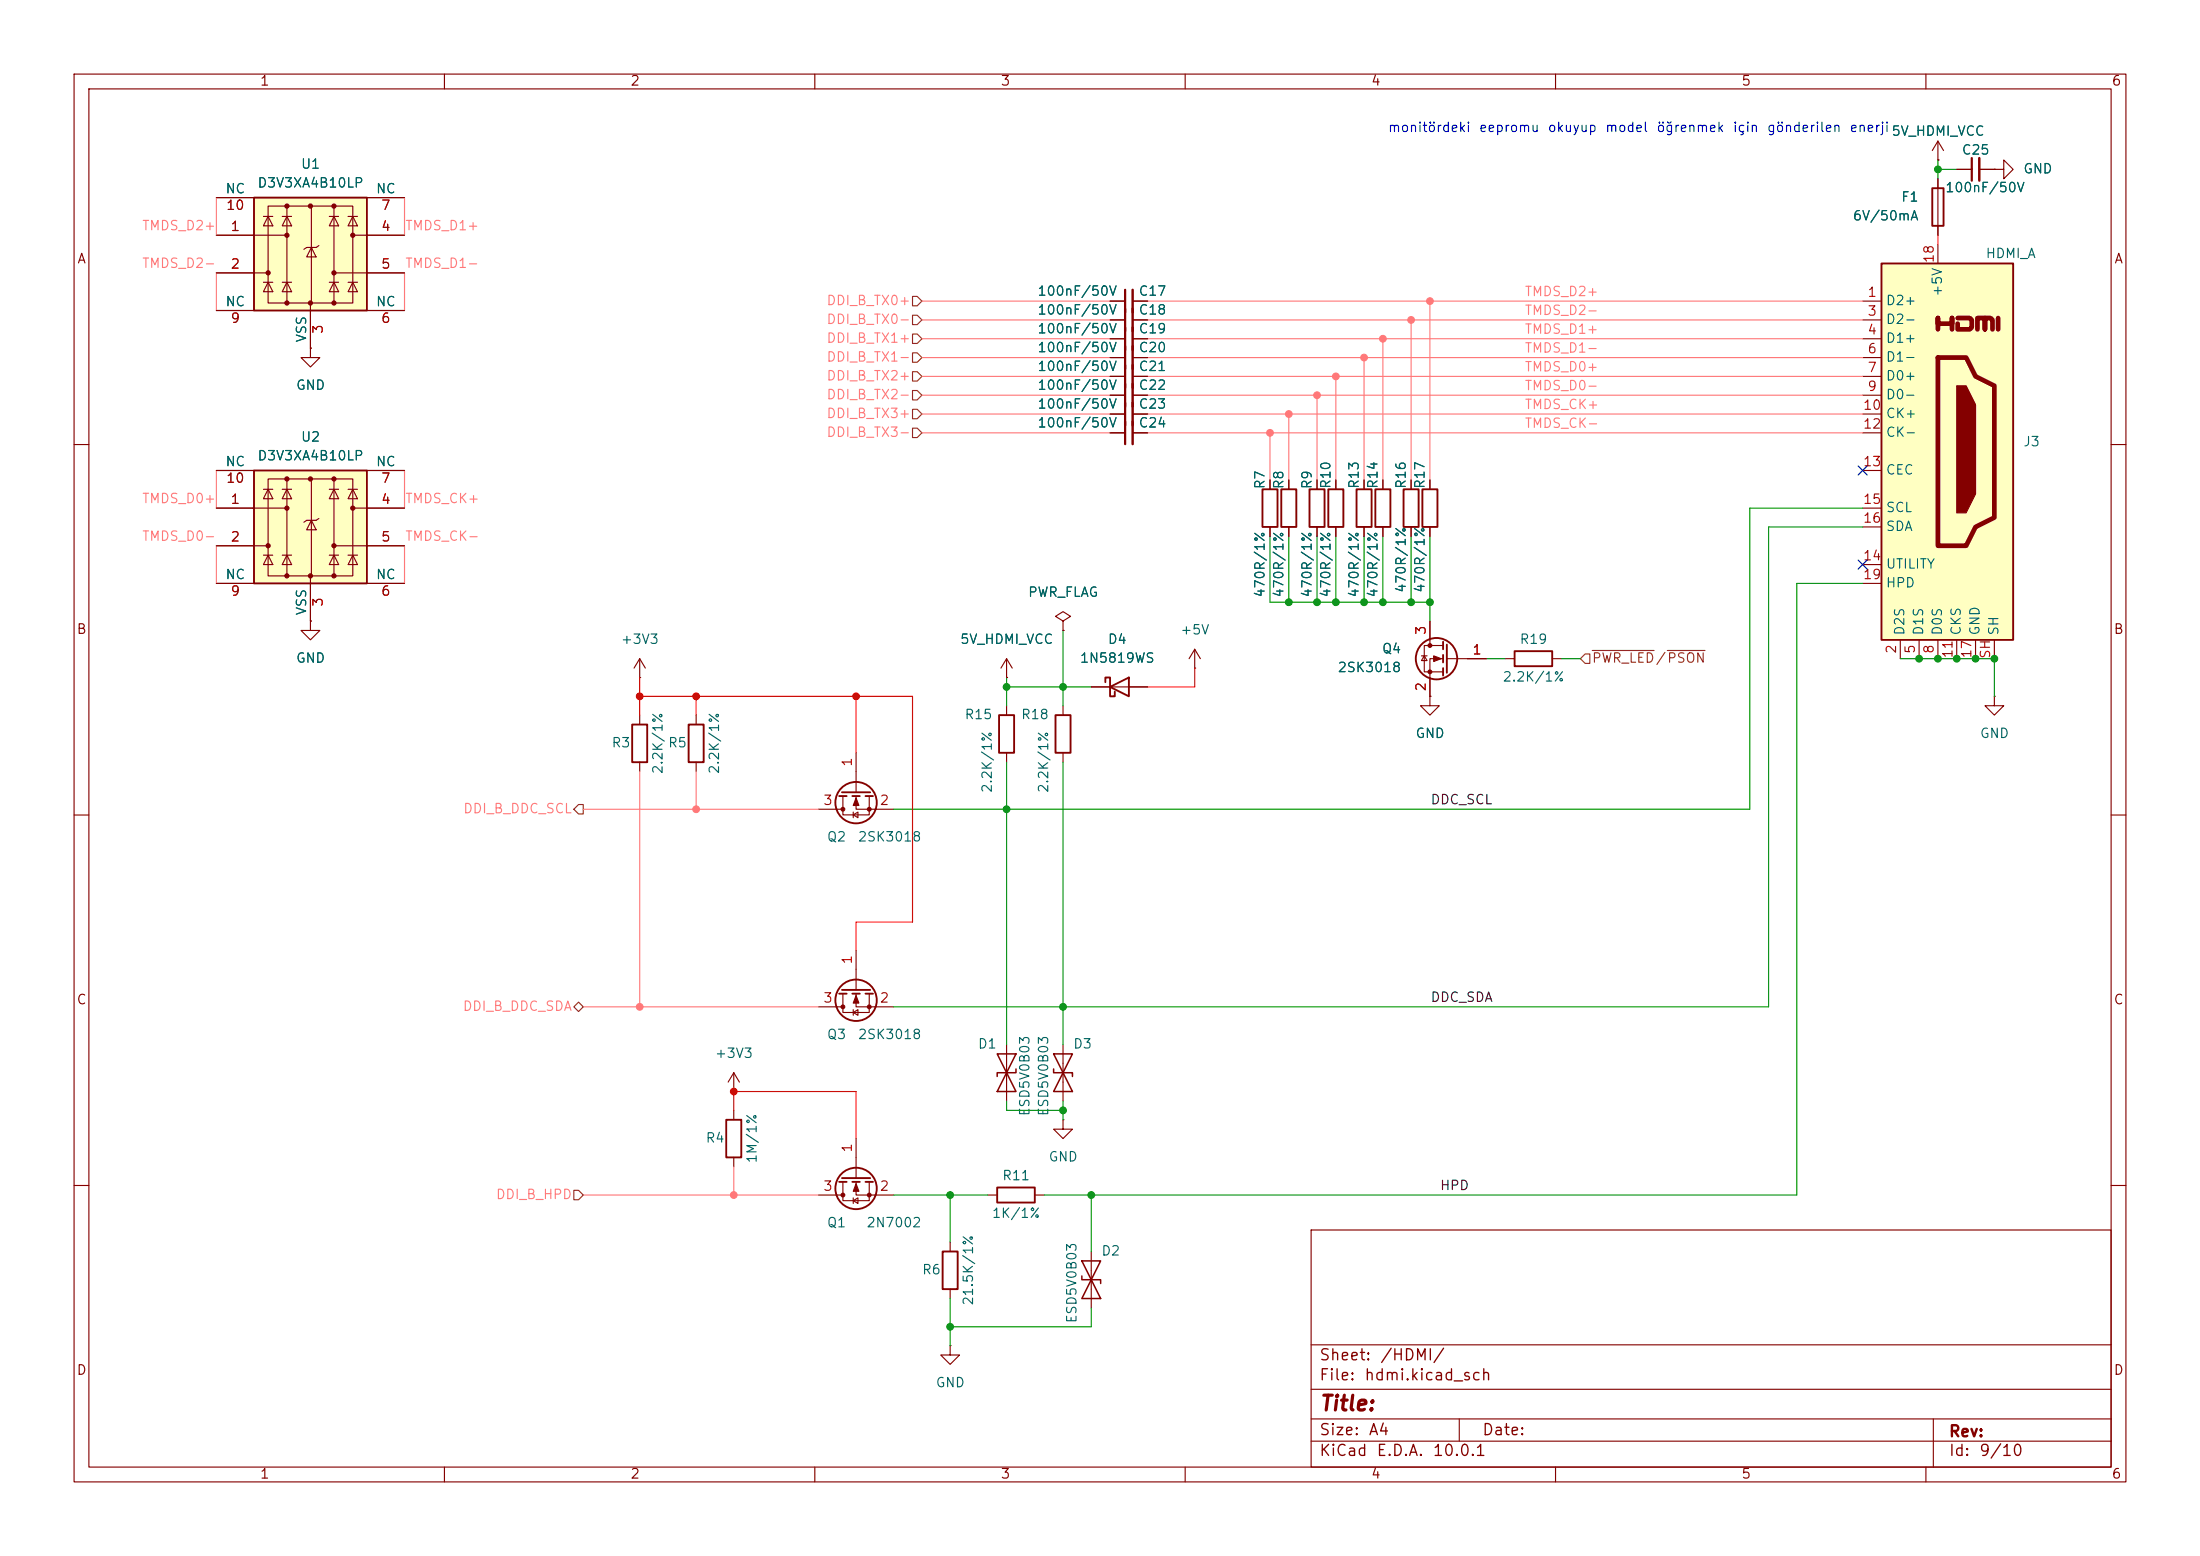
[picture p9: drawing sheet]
<svg xmlns="http://www.w3.org/2000/svg" width="297mm" height="210mm" viewBox="0 0 297 210" stroke-linecap="round" stroke-linejoin="round" font-family="sans-serif">
<g fill="none" stroke="#840000" stroke-width=".15">
<path d="M10 10h277v190h-277zM12 12h273v186h-273zM60 10v2M110 10v2M160 10v2M210 10v2M260 10v2M149.9 50.8h2M152.9 50.8h2M10 60h2M193 64.8v1.2M193 71.1v1.3"/>
<path d="M285 60h2M147.3 92.7h7.6M161.3 90.2h.1M161.3 87.6l-.8 1.3M161.3 87.6l.8 1.3M161.3 87.6v2.6M203.2 88.9h1.3M209.5 88.9h1.3M10 110h2M285 110h2M143.5 141v7.6M10 160h2"/>
<path d="M177 166h108v32h-108zM285 160h2M60 198v2M110 198v2M160 198v2M177 194.5h108M177 191.5h108M177 187.5h108M177 181.5h108M197 191.5v3M210 198v2M260 198v2"/>
<path d="M261 191.5v6.5"/>
</g>
<path d="M151.9 49.3v3" fill="none" stroke="#840000" stroke-width=".3"/>
<path d="M152.9 49.3v3" fill="none" stroke="#840000" stroke-width=".33"/>
<path d="M142.2 144.3v.5h2.6v.5M142.2 142.2h2.6l-1.3 2.6zM143.5 144.8l1.3 2.5h-2.6z" fill="none" stroke="#840000" stroke-width=".2"/>
<path d="M192 66h2.1v5.1h-2.1zM149.2 92.1v-.7h.7v2.6h.6v-.7M149.9 92.7l2.5-1.3v2.6zM204.5 87.9h5v2h-5z" fill="none" stroke="#840000" stroke-width=".25"/>
<path d="M34.3 26.7h15.2v15.2h-15.2z" fill="#ffffc2"/>
<g fill="none" stroke="#840000" stroke-width=".15">
<path d="M29.2 31.8h9.5M29.2 36.8h7M29.2 26.7h5.1M35.6 29.2h1.2M35.6 38.1h1.2M36.2 27.8h11.4v13.1h-11.4zM36.2 29.2l.6 1.3h-1.2zM36.2 38.1l.6 1.3h-1.2zM38.1 29.2h1.3M38.1 38.1h1.3M38.7 29.2l.7 1.3h-1.3zM38.7 38.1l.7 1.3h-1.3z"/>
<path d="M38.7 27.8v13.1M42 33.4l.7 1.3h-1.3zM42 27.8v13.1M43.1 33.1l-.4 .3h-1.3l-.4 .3M44.4 29.2h1.3M44.4 38.1h1.3M45.1 29.2l.6 1.3h-1.3zM45.1 38.1l.6 1.3h-1.3zM45.1 27.8v13.1M45.1 36.8h9.5M47 29.2h1.3M47 38.1h1.3"/>
<path d="M47.6 29.2l.7 1.3h-1.3zM47.6 38.1l.7 1.3h-1.3zM47.6 31.8h7M49.5 26.7h5.1M29.2 41.9h5.1M41.9 40.9v6.1M49.5 41.9h5.1M149.9 43.2h2M149.9 40.6h2M149.9 45.7h2M149.9 58.4h2M149.9 53.3h2"/>
<path d="M149.9 55.9h2M149.9 48.3h2M152.9 43.2h2M152.9 40.6h2M152.9 45.7h2M152.9 58.4h2M152.9 53.3h2M152.9 55.9h2M152.9 48.3h2M171.4 64.8v1.2M171.4 71.1v1.3M174 64.8v1.2"/>
<path d="M174 71.1v1.3M177.8 64.8v1.2M177.8 71.1v1.3M180.3 64.8v1.2M180.3 71.1v1.3M184.1 64.8v1.2M184.1 71.1v1.3M186.7 64.8v1.2M186.7 71.1v1.3M190.5 64.8v1.2M190.5 71.1v1.3M86.4 91.4h.1"/>
<path d="M86.4 88.9l-.8 1.3M86.4 88.9l.7 1.3M86.4 88.9v2.5M86.4 96.5v1.3M94 96.5v1.3M135.9 91.4h.1M135.9 88.9v2.5M135.9 95.3v1.2M135.9 88.9l-.8 1.3M135.9 88.9l.8 1.3M143.5 83.8l1-.6-1-.6-1 .6 1 .6v1.3M143.5 85.1h.1"/>
<path d="M143.5 95.3v1.2M191.9 88.5h.8M192.3 88.5l.4 .7h-.8zM193 94v1.3h1.3l-1.3 1.2-1.2-1.2h1.2M193 94h.1M193 83.8v3.3M194.8 87.1h-2.5v3.6h2.5M194.8 88.9h-1.8v5.1M195.3 88.9h5.4M269.2 94v1.3h1.3l-1.3 1.2-1.2-1.2h1.2M269.2 94h.1M86.4 102.9v1.2"/>
<path d="M94 102.9v1.2M110.5 109.2h3.3M113.8 107.4v2.6h3.5v-2.6M115.2 110l.6-.4v.8zM115.2 109.6v.8M115.6 107.4v1.8h5M115.6 101.6v5.3M135.9 101.6v1.3M143.5 101.6v1.3M110.5 135.9h3.3M113.8 134.1v2.6h3.5v-2.6M115.2 136.7l.6-.4v.7z"/>
<path d="M115.2 136.3v.7M115.6 134.1v1.8h5M115.6 128.3v5.3M99.1 147.3h.1M99.1 144.8l-.8 1.3M99.1 144.8l.7 1.3M99.1 144.8v2.5M99.1 149.9v1.2M99.1 156.2v1.3M113.8 159.5v2.6h3.5v-2.6M115.6 159.5v1.8h5M115.6 153.7v5.3"/>
<path d="M135.9 141v7.6M143.5 151.1v1.3h1.3l-1.3 1.3-1.3-1.3h1.3M143.5 151.1h.1M110.5 161.3h3.3M115.2 162.1l.6-.4v.7zM115.2 161.7v.7M128.3 167.6v1.3M128.3 174v1.3M133.3 161.3h1.3M139.7 161.3h1.3M147.3 168.9v7.6"/>
</g>
<g fill="none" stroke="#840000" stroke-width=".25">
<path d="M34.3 26.7h15.2v15.2h-15.2zM170.4 66h2.1v5.1h-2.1zM173 66h2v5.1h-2zM176.8 66h2v5.1h-2zM179.3 66h2.1v5.1h-2.1zM183.1 66h2.1v5.1h-2.1zM185.7 66h2v5.1h-2zM189.5 66h2v5.1h-2zM85.3 97.8h2.1v5.1h-2.1zM93 97.8h2v5.1h-2zM134.9 96.5h2v5.1h-2zM142.5 96.5h2v5.1h-2z"/>
<path d="M194.8 86.6v1M194.8 88.4v1M194.8 90.2v1M195.3 87v3.8M113.3 107.4h1M113.7 106.9h3.8M115.1 107.4h1M116.8 107.4h1.1M113.3 134.1h1M113.7 133.6h3.8M115.1 134.1h1M116.8 134.1h1.1"/>
<path d="M98 151.1h2.1v5.1h-2.1zM113.3 159.5h1M113.7 159h3.8M115.1 159.5h1M116.8 159.5h1.1M127.3 168.9h2v5.1h-2zM134.6 160.3h5.1v2h-5.1z"/>
<circle cx="193.9" cy="88.9" r="2.79"/>
<circle cx="115.6" cy="108.3" r="2.79"/>
<circle cx="115.6" cy="135" r="2.79"/>
<circle cx="115.6" cy="160.4" r="2.79"/>
</g>
<g fill="#840000" stroke="#840000" stroke-width=".15">
<path d="M115.6 107.7l.4 1h-.8z"/>
<path d="M193.5 88.5l1.1 .4-1.1 .4z"/>
<path d="M115.6 134.4l.4 1h-.8z"/>
<path d="M115.6 159.8l.4 1h-.8z"/>
<circle cx="36.2" cy="36.8" r=".28"/>
<circle cx="38.7" cy="27.8" r=".28"/>
<circle cx="38.7" cy="31.8" r=".28"/>
<circle cx="38.7" cy="40.9" r=".28"/>
<circle cx="41.9" cy="27.8" r=".28"/>
<circle cx="41.9" cy="40.9" r=".28"/>
<circle cx="45.1" cy="27.8" r=".28"/>
<circle cx="45.1" cy="36.8" r=".28"/>
<circle cx="45.1" cy="40.9" r=".28"/>
<circle cx="47.6" cy="31.8" r=".28"/>
<circle cx="113.8" cy="109.2" r=".25"/>
<circle cx="117.3" cy="109.2" r=".25"/>
<circle cx="193" cy="87.1" r=".25"/>
<circle cx="193" cy="90.7" r=".25"/>
<circle cx="113.8" cy="135.9" r=".25"/>
<circle cx="117.3" cy="135.9" r=".25"/>
<circle cx="113.8" cy="161.3" r=".25"/>
<circle cx="117.3" cy="161.3" r=".25"/>
</g>
<path d="M151.9 39.1v10.7M151.9 51.8v8.1" fill="none" stroke="#840000" stroke-width=".3"/>
<path d="M152.9 39.1v10.7M152.9 51.8v8.1" fill="none" stroke="#840000" stroke-width=".33"/>
<path d="M134.6 142.2h2.6l-1.3 2.6zM135.9 144.8l1.3 2.5h-2.6zM137.2 144.3v.5h-2.6v.5M146 172.2v.5h2.6v.5M146 170.2h2.6l-1.3 2.5zM147.3 172.7l1.3 2.6h-2.6z" fill="none" stroke="#840000" stroke-width=".2"/>
<path d="M254 35.6h17.8v50.8h-17.8z" fill="#ffffc2"/>
<path d="M261.6 44.5v-1.6v.8h1.9v-.8v1.6M261.6 48.3h3.8l1.3 2.5 2.5 1.3v17.8l-2.5 1.2-1.3 2.6h-3.8zM264.3 42.9h1.6l.3 .3v1l-.3 .3h-1.6v-.8M267 44.5v-1.6h1v1.6v-1.6h.7l.3 .3v1.3M269.7 42.9v1.6" fill="none" stroke="#840000" stroke-width=".63"/>
<path d="M254 35.6h17.8v50.8h-17.8zM260.9 25.4h1.5v5.1h-1.5z" fill="none" stroke="#840000" stroke-width=".25"/>
<path d="M264.2 52.1h1.2l1.3 2.5v12.1l-1.3 2.5h-1.2z" fill="#840000" stroke="#840000" stroke-width=".15"/>
<g fill="none" stroke="#840000" stroke-width=".15">
<path d="M261.6 19.1v2.5M261.6 19.1l-.7 1.2M261.6 19.1l.8 1.2M261.6 21.6h.1M261.6 24.1v7.7M261.6 33v2.6M264.2 22.9h2M267.2 22.9h2M269.2 22.9h1.3v-1.3l1.3 1.3-1.3 1.2v-1.2M269.2 22.9h.1M251.5 40.6h2.5M251.5 43.2h2.5"/>
<path d="M251.5 45.7h2.5M251.5 48.3h2.5M251.5 50.8h2.5M251.5 53.3h2.5M251.5 55.9h2.5M251.5 58.4h2.5M251.5 63.5h2.5M251.5 76.2h2.5M251.5 68.6h2.5M251.5 71.1h2.5M251.5 78.7h2.5M256.5 86.4v2.5"/>
<path d="M259.1 86.4v2.5M261.6 86.4v2.5M264.2 86.4v2.5M266.7 86.4v2.5M269.2 86.4v2.5M128.3 181.6v1.3h1.2l-1.2 1.3-1.3-1.3h1.3M128.3 181.6h.1"/>
</g>
<path d="M266.2 21.3v3.1" fill="none" stroke="#840000" stroke-width=".3"/>
<path d="M267.2 21.3v3.1" fill="none" stroke="#840000" stroke-width=".33"/>
<path d="M34.3 63.5h15.2v15.2h-15.2z" fill="#ffffc2"/>
<g fill="none" stroke="#840000" stroke-width=".15">
<path d="M29.2 31.8h5.1M29.2 36.8h5.1M29.2 26.7h5.1M49.5 31.8h5.1M49.5 36.8h5.1M49.5 26.7h5.1M261.6 21.6h.1M261.6 24.1v1.3M261.6 30.5v1.3M264.2 22.9h2M267.2 22.9h2M269.2 22.9h.1"/>
<path d="M29.2 41.9h5.1M41.9 47v1.3h1.3l-1.3 1.2-1.3-1.2h1.3M41.9 47h.1M41.9 41.9v5.1M49.5 41.9h5.1M149.9 43.2h2M149.9 40.6h2M149.9 45.7h2M149.9 50.8h2M149.9 58.4h2M149.9 53.3h2M149.9 55.9h2"/>
<path d="M149.9 48.3h2M152.9 43.2h2M152.9 40.6h2M152.9 45.7h2M152.9 50.8h2M152.9 58.4h2M152.9 53.3h2M152.9 55.9h2M152.9 48.3h2M29.2 68.6h9.5M29.2 73.7h7M29.2 78.7h5.1"/>
<path d="M29.2 63.5h5.1M35.6 66h1.2M35.6 74.9h1.2M36.2 64.6h11.4v13.1h-11.4zM36.2 66l.6 1.3h-1.2zM36.2 74.9l.6 1.3h-1.2zM38.1 66h1.3M38.1 74.9h1.3M38.7 66l.7 1.3h-1.3zM38.7 74.9l.7 1.3h-1.3zM38.7 64.6v13.1M41.9 77.7v6.1"/>
<path d="M42 70.2l.7 1.3h-1.3zM42 64.6v13.1M43.1 70l-.4 .2h-1.3l-.4 .3M44.4 66h1.3M44.4 74.9h1.3M45.1 66l.6 1.3h-1.3zM45.1 74.9l.6 1.3h-1.3zM45.1 64.6v13.1M45.1 73.7h9.5M47 66h1.3M47 74.9h1.3M47.6 66l.7 1.3h-1.3z"/>
<path d="M47.6 74.9l.7 1.3h-1.3zM47.6 68.6h7M49.5 78.7h5.1M49.5 63.5h5.1M171.4 64.8v1.2M171.4 71.1v1.3M174 64.8v1.2M174 71.1v1.3M177.8 64.8v1.2M177.8 71.1v1.3M180.3 64.8v1.2M180.3 71.1v1.3"/>
<path d="M184.1 64.8v1.2M184.1 71.1v1.3M186.7 64.8v1.2M186.7 71.1v1.3M190.5 64.8v1.2M190.5 71.1v1.3M193 64.8v1.2M193 71.1v1.3M41.9 83.8v1.3h1.3l-1.3 1.3-1.3-1.3h1.3M41.9 83.8h.1M135.9 91.4h.1M143.5 85.1h.1"/>
<path d="M147.3 92.7h2.6M152.4 92.7h2.5M193 94h.1M193 83.8v2.6M193 91.4v2.6M198.1 88.9h2.6"/>
</g>
<path d="M34.3 63.5h15.2v15.2h-15.2z" fill="none" stroke="#840000" stroke-width=".25"/>
<g fill="#840000" stroke="#840000" stroke-width=".15">
<circle cx="36.2" cy="73.7" r=".28"/>
<circle cx="38.7" cy="64.6" r=".28"/>
<circle cx="38.7" cy="68.6" r=".28"/>
<circle cx="38.7" cy="77.7" r=".28"/>
<circle cx="41.9" cy="64.6" r=".28"/>
<circle cx="41.9" cy="77.7" r=".28"/>
<circle cx="45.1" cy="64.6" r=".28"/>
<circle cx="45.1" cy="73.7" r=".28"/>
<circle cx="45.1" cy="77.7" r=".28"/>
<circle cx="47.6" cy="68.6" r=".28"/>
</g>
<g fill="none" stroke="#725600" stroke-width=".15">
<path d="M123.2 40h.6l.7 .6-.7 .7h-.6zM123.2 55.2h.6l.7 .7-.7 .6h-.6zM123.2 42.5h.6l.7 .7-.7 .6h-.6zM123.2 52.7h.6l.7 .6-.7 .7h-.6zM123.2 57.8h.6l.7 .6-.7 .7h-.6zM123.2 47.6h.6l.7 .7-.7 .6h-.6zM123.2 50.2h.6l.7 .6-.7 .6h-.6zM123.2 45.1h.6l.7 .6-.7 .7h-.6zM214 88.3h.6v1.2h-.6l-.6-.6zM214.9 87.8h8.4M225.1 87.8h5.1M78.1 108.6h.6v1.3h-.6l-.6-.7z"/>
<path d="M77.5 135.9l.6-.6 .6 .6-.6 .6zM77.5 160.7h.6l.6 .6-.6 .6h-.6z"/>
</g>
<g fill="none" stroke="#009600" stroke-width=".15">
<path d="M261.6 21.6v2.5M261.6 22.9h2.6M171.4 72.4v8.9h21.6M174 72.4v8.9M177.8 72.4v8.9M180.3 72.4v8.9M184.1 72.4v8.9M186.7 72.4v8.9M190.5 72.4v8.9M193 72.4v11.4M251.5 78.7h-8.9v82.6h-101.6M251.5 71.1h-12.7v64.8h-118.2"/>
<path d="M251.5 68.6h-15.3v40.6h-115.6M135.9 92.7h11.4M135.9 91.4v3.9M143.5 85.1v10.2M200.7 88.9h2.5M210.8 88.9h2.6M256.5 88.9h12.7v5.1M135.9 102.9v38.1M143.5 102.9v38.1M135.9 148.6v1.3h7.6M143.5 148.6v2.5M120.6 161.3h12.7"/>
<path d="M128.3 161.3v6.3M128.3 175.3v6.3M147.3 161.3v7.6M147.3 176.5v2.6h-19"/>
</g>
<path d="M261.6 31.8v1.2M86.4 94h36.8v30.5h-7.6v3.8M86.4 91.4v5.1M94 94v2.5M115.6 94v7.6M161.3 90.2v2.5h-6.4M99.1 149.9v-2.6h16.5v6.4" fill="none" stroke="#ff0f00" stroke-width=".15"/>
<g fill="none" stroke="#ff7879" stroke-width=".15">
<path d="M29.2 26.7v5.1M29.2 36.8v5.1M54.6 26.7v5.1M54.6 36.8v5.1M124.5 50.8h25.4M124.5 55.9h25.4M124.5 53.3h25.4M124.5 48.3h25.4M124.5 40.6h25.4M124.5 43.2h25.4M124.5 45.7h25.4M124.5 58.4h25.4"/>
<path d="M154.9 50.8h96.6M154.9 55.9h96.6M154.9 53.3h96.6M154.9 48.3h96.6M154.9 40.6h96.6M154.9 43.2h96.6M154.9 45.7h96.6M154.9 58.4h96.6M171.4 58.4v6.4M174 55.9v8.9M177.8 53.3v11.5M180.3 50.8v14"/>
<path d="M184.1 48.3v16.5M186.7 45.7v19.1M190.5 43.2v21.6M193 40.6v24.2M29.2 63.5v5.1M29.2 73.7v5M54.6 63.5v5.1M54.6 73.7v5M78.7 109.2h31.8M86.4 104.1v31.8M94 104.1v5.1M78.7 135.9h31.8"/>
<path d="M99.1 157.5v3.8M78.7 161.3h31.8"/>
</g>
<path d="M250.9 62.9l1.2 1.2M250.9 75.6l1.2 1.2M252.1 62.9l-1.2 1.2M252.1 75.6l-1.2 1.2" fill="none" stroke="#000084" stroke-width=".15"/>
<g fill="#ff7879" stroke="#ff7879" stroke-width=".14">
<circle cx="177.8" cy="53.3" r=".46"/>
<circle cx="180.3" cy="50.8" r=".46"/>
<circle cx="174" cy="55.9" r=".46"/>
<circle cx="171.4" cy="58.4" r=".46"/>
<circle cx="184.1" cy="48.3" r=".46"/>
<circle cx="94" cy="109.2" r=".46"/>
<circle cx="86.4" cy="135.9" r=".46"/>
<circle cx="193" cy="40.6" r=".46"/>
<circle cx="190.5" cy="43.2" r=".46"/>
<circle cx="186.7" cy="45.7" r=".46"/>
<circle cx="99.1" cy="161.3" r=".46"/>
</g>
<g fill="#009600" stroke="#009600" stroke-width=".14">
<circle cx="190.5" cy="81.3" r=".46"/>
<circle cx="193" cy="81.3" r=".46"/>
<circle cx="174" cy="81.3" r=".46"/>
<circle cx="143.5" cy="92.7" r=".46"/>
<circle cx="135.9" cy="109.2" r=".46"/>
<circle cx="135.9" cy="92.7" r=".46"/>
<circle cx="143.5" cy="149.9" r=".46"/>
<circle cx="264.2" cy="88.9" r=".46"/>
<circle cx="266.7" cy="88.9" r=".46"/>
<circle cx="269.2" cy="88.9" r=".46"/>
<circle cx="186.7" cy="81.3" r=".46"/>
<circle cx="180.3" cy="81.3" r=".46"/>
<circle cx="177.8" cy="81.3" r=".46"/>
<circle cx="184.1" cy="81.3" r=".46"/>
<circle cx="261.6" cy="88.9" r=".46"/>
<circle cx="259.1" cy="88.9" r=".46"/>
<circle cx="261.6" cy="22.9" r=".46"/>
<circle cx="128.3" cy="161.3" r=".46"/>
<circle cx="147.3" cy="161.3" r=".46"/>
<circle cx="143.5" cy="135.9" r=".46"/>
<circle cx="128.3" cy="179.1" r=".46"/>
</g>
<g fill="#ff0f00" stroke="#ff0f00" stroke-width=".14">
<circle cx="115.6" cy="94" r=".46"/>
<circle cx="94" cy="94" r=".46"/>
<circle cx="86.4" cy="94" r=".46"/>
<circle cx="99.1" cy="147.3" r=".46"/>
</g>
<text font-size="2" fill="#840000" x="178" y="190.9">Title:</text>
<g font-size="1.5" fill="#840000">
<text x="178" y="184">Sheet:</text>
<text x="186.2" y="184">/HDMI/</text>
<text x="178" y="186.7">File:</text>
<text x="184.1" y="186.7">hdmi.kicad_sch</text>
<text x="178" y="196.9">KiCad</text>
<text x="178" y="194.1">Size:</text>
<text x="184.7" y="194.1">A4</text>
<text x="185.7" y="196.9">E.D.A.</text>
<text x="193.3" y="196.9">10.0.1</text>
<text x="200" y="194.1">Date:</text>
<text x="263" y="194.3">Rev:</text>
<text x="263" y="196.9">Id:</text>
<text x="267.1" y="196.9">9/10</text>
</g>
<g font-size="1.3" fill="#840000">
<text x="35" y="11.9">1</text>
<text x="85" y="11.9">2</text>
<text x="135" y="11.9">3</text>
<text x="185" y="11.9">4</text>
<text x="235" y="11.9">5</text>
<text x="285" y="11.9">6</text>
<text x="10.3" y="35.9">A</text>
<text x="285.3" y="35.9">A</text>
<text x="10.3" y="85.9">B</text>
<text x="285.3" y="85.9">B</text>
<text x="10.3" y="135.9">C</text>
<text x="285.3" y="135.9">C</text>
<text x="10.3" y="185.9">D</text>
<text x="285.3" y="185.9">D</text>
<text x="35" y="199.9">1</text>
<text x="85" y="199.9">2</text>
<text x="135" y="199.9">3</text>
<text x="185" y="199.9">4</text>
<text x="235" y="199.9">5</text>
<text x="285" y="199.9">6</text>
</g>
<g font-size="1.3" fill="#006464">
<text x="40.5" y="23.1">U1</text>
<text x="255.3" y="18.6">5V_HDMI_VCC</text>
<text x="264.8" y="21.2">C25</text>
<text x="273.1" y="23.7">GND</text>
<text x="30.3" y="26.4">NC</text>
<text x="34.7" y="25.6">D3V3XA4B10LP</text>
<text x="50.7" y="26.4">NC</text>
<text x="256.6" y="27.5">F1</text>
<text x="262.5" y="26.3">100nF/50V</text>
<text x="250" y="30.1">6V/50mA</text>
<text x="268" y="35.2">HDMI_A</text>
<text x="30.3" y="41.7">NC</text>
<text x="50.7" y="41.7">NC</text>
<text x="140" y="40.2">100nF/50V</text>
<text x="153.6" y="40.2">C17</text>
<text x="254.5" y="41.5">D2+</text>
<text x="262.5" y="40.1" transform="rotate(-90 262.5 40.1)">+5V</text>
<text x="41.7" y="46.3" transform="rotate(-90 41.7 46.3)">VSS</text>
<text x="140" y="42.8">100nF/50V</text>
<text x="140" y="45.3">100nF/50V</text>
<text x="140" y="47.9">100nF/50V</text>
<text x="153.6" y="42.8">C18</text>
<text x="153.6" y="45.3">C19</text>
<text x="153.6" y="47.9">C20</text>
<text x="254.5" y="44">D2-</text>
<text x="254.5" y="46.6">D1+</text>
<text x="39.9" y="52.9">GND</text>
<text x="140" y="50.4">100nF/50V</text>
<text x="140" y="52.9">100nF/50V</text>
<text x="153.6" y="50.4">C21</text>
<text x="153.6" y="52.9">C22</text>
<text x="254.5" y="49.1">D1-</text>
<text x="254.5" y="51.7">D0+</text>
<text x="40.5" y="59.9">U2</text>
<text x="140" y="58">100nF/50V</text>
<text x="140" y="55.5">100nF/50V</text>
<text x="153.6" y="58">C24</text>
<text x="153.6" y="55.5">C23</text>
<text x="254.5" y="54.2">D0-</text>
<text x="254.5" y="56.7">CK+</text>
<text x="254.5" y="59.3">CK-</text>
<text x="30.3" y="63.2">NC</text>
<text x="34.7" y="62.5">D3V3XA4B10LP</text>
<text x="50.7" y="63.2">NC</text>
<text x="254.5" y="64.4">CEC</text>
<text x="273.1" y="60.6">J3</text>
<text x="171" y="66.1" transform="rotate(-90 171 66.1)">R7</text>
<text x="173.6" y="66.1" transform="rotate(-90 173.6 66.1)">R8</text>
<text x="177.4" y="66.1" transform="rotate(-90 177.4 66.1)">R9</text>
<text x="179.9" y="66.1" transform="rotate(-90 179.9 66.1)">R10</text>
<text x="183.7" y="66.1" transform="rotate(-90 183.7 66.1)">R13</text>
<text x="186.3" y="66.1" transform="rotate(-90 186.3 66.1)">R14</text>
<text x="190.1" y="66.1" transform="rotate(-90 190.1 66.1)">R16</text>
<text x="192.6" y="66.1" transform="rotate(-90 192.6 66.1)">R17</text>
<text x="254.5" y="69.4">SCL</text>
<text x="254.5" y="72">SDA</text>
<text x="254.5" y="77.1">UTILITY</text>
<text x="30.3" y="78.5">NC</text>
<text x="41.7" y="83.1" transform="rotate(-90 41.7 83.1)">VSS</text>
<text x="50.7" y="78.5">NC</text>
<text x="138.7" y="80.9">PWR_FLAG</text>
<text x="171" y="80.7" transform="rotate(-90 171 80.7)">470R/1%</text>
<text x="173.6" y="80.7" transform="rotate(-90 173.6 80.7)">470R/1%</text>
<text x="177.4" y="80.7" transform="rotate(-90 177.4 80.7)">470R/1%</text>
<text x="179.9" y="80.7" transform="rotate(-90 179.9 80.7)">470R/1%</text>
<text x="183.7" y="80.7" transform="rotate(-90 183.7 80.7)">470R/1%</text>
<text x="186.3" y="80.7" transform="rotate(-90 186.3 80.7)">470R/1%</text>
<text x="190.1" y="80.1" transform="rotate(-90 190.1 80.1)">470R/1%</text>
<text x="192.6" y="80.1" transform="rotate(-90 192.6 80.1)">470R/1%</text>
<text x="254.5" y="79.6">HPD</text>
<text x="39.9" y="89.8">GND</text>
<text x="83.7" y="87.2">+3V3</text>
<text x="129.5" y="87.2">5V_HDMI_VCC</text>
<text x="145.7" y="89.8">1N5819WS</text>
<text x="149.5" y="87.2">D4</text>
<text x="159.3" y="86">+5V</text>
<text x="186.5" y="88.5">Q4</text>
<text x="205.1" y="87.2">R19</text>
<text x="257.4" y="85.9" transform="rotate(-90 257.4 85.9)">D2S</text>
<text x="259.9" y="85.9" transform="rotate(-90 259.9 85.9)">D1S</text>
<text x="262.5" y="85.9" transform="rotate(-90 262.5 85.9)">D0S</text>
<text x="265" y="85.9" transform="rotate(-90 265 85.9)">CKS</text>
<text x="267.6" y="85.9" transform="rotate(-90 267.6 85.9)">GND</text>
<text x="270.1" y="85.9" transform="rotate(-90 270.1 85.9)">SH</text>
<text x="180.5" y="91">2SK3018</text>
<text x="202.8" y="92.3">2.2K/1%</text>
<text x="82.5" y="101.2">R3</text>
<text x="90.1" y="101.2">R5</text>
<text x="130.1" y="97.4">R15</text>
<text x="137.8" y="97.4">R18</text>
<text x="191" y="99.9">GND</text>
<text x="267.2" y="99.9">GND</text>
<text x="89.8" y="104.6" transform="rotate(-90 89.8 104.6)">2.2K/1%</text>
<text x="97.4" y="104.6" transform="rotate(-90 97.4 104.6)">2.2K/1%</text>
<text x="134.2" y="107.1" transform="rotate(-90 134.2 107.1)">2.2K/1%</text>
<text x="141.8" y="107.1" transform="rotate(-90 141.8 107.1)">2.2K/1%</text>
<text x="111.5" y="113.9">Q2</text>
<text x="115.7" y="113.9">2SK3018</text>
<text x="96.4" y="143.1">+3V3</text>
<text x="111.5" y="140.6">Q3</text>
<text x="115.7" y="140.6">2SK3018</text>
<text x="131.9" y="141.8">D1</text>
<text x="144.8" y="141.8">D3</text>
<text x="95.2" y="154.5">R4</text>
<text x="139.3" y="150.7" transform="rotate(-90 139.3 150.7)">ESD5V0B03</text>
<text x="141.8" y="150.7" transform="rotate(-90 141.8 150.7)">ESD5V0B03</text>
<text x="102.5" y="157.1" transform="rotate(-90 102.5 157.1)">1M/1%</text>
<text x="135.2" y="159.6">R11</text>
<text x="141.5" y="157.1">GND</text>
<text x="111.5" y="166">Q1</text>
<text x="116.9" y="166">2N7002</text>
<text x="133.8" y="164.7">1K/1%</text>
<text x="124.4" y="172.3">R6</text>
<text x="148.6" y="169.8">D2</text>
<text x="131.7" y="176.3" transform="rotate(-90 131.7 176.3)">21.5K/1%</text>
<text x="145.6" y="178.7" transform="rotate(-90 145.6 178.7)">ESD5V0B03</text>
<text x="126.2" y="187.6">GND</text>
</g>
<g font-size="1.3" fill="#0000c2">
<text x="187.3" y="18.1">monitördeki</text>
<text x="199.6" y="18.1">eepromu</text>
<text x="208.9" y="18.1">okuyup</text>
<text x="216.6" y="18.1">model</text>
<text x="223.5" y="18.1">öğrenmek</text>
<text x="233.8" y="18.1">için</text>
<text x="238.5" y="18.1">gönderilen</text>
<text x="249.6" y="18.1">enerji</text>
</g>
<g font-size="1.3" fill="#a90000">
<text x="30.4" y="28.7">10</text>
<text x="51.4" y="28.7">7</text>
<text x="31" y="31.5">1</text>
<text x="51.4" y="31.5">4</text>
<text x="261.4" y="35.6" transform="rotate(-90 261.4 35.6)">18</text>
<text x="31" y="36.6">2</text>
<text x="51.4" y="36.6">5</text>
<text x="252" y="40.4">1</text>
<text x="31" y="43.9">9</text>
<text x="43.9" y="45.2" transform="rotate(-90 43.9 45.2)">3</text>
<text x="51.4" y="43.9">6</text>
<text x="252" y="42.9">3</text>
<text x="252" y="45.5">4</text>
<text x="252" y="48">6</text>
<text x="252" y="50.5">7</text>
<text x="252" y="53.1">9</text>
<text x="251.4" y="55.6">10</text>
<text x="251.4" y="58.2">12</text>
<text x="30.4" y="65.5">10</text>
<text x="51.4" y="65.5">7</text>
<text x="251.4" y="63.2">13</text>
<text x="31" y="68.3">1</text>
<text x="51.4" y="68.3">4</text>
<text x="251.4" y="68.3">15</text>
<text x="251.4" y="70.9">16</text>
<text x="31" y="73.4">2</text>
<text x="51.4" y="73.4">5</text>
<text x="251.4" y="75.9">14</text>
<text x="31" y="80.7">9</text>
<text x="43.9" y="82" transform="rotate(-90 43.9 82)">3</text>
<text x="51.4" y="80.7">6</text>
<text x="251.4" y="78.5">19</text>
<text x="192.8" y="85.8" transform="rotate(-90 192.8 85.8)">3</text>
<text x="198.7" y="88.6">1</text>
<text x="256.3" y="88.3" transform="rotate(-90 256.3 88.3)">2</text>
<text x="258.8" y="88.3" transform="rotate(-90 258.8 88.3)">5</text>
<text x="261.4" y="88.3" transform="rotate(-90 261.4 88.3)">8</text>
<text x="263.9" y="88.9" transform="rotate(-90 263.9 88.9)">11</text>
<text x="266.4" y="88.9" transform="rotate(-90 266.4 88.9)">17</text>
<text x="269" y="89" transform="rotate(-90 269 89)">SH</text>
<text x="192.8" y="93.4" transform="rotate(-90 192.8 93.4)">2</text>
<text x="115.3" y="103.6" transform="rotate(-90 115.3 103.6)">1</text>
<text x="111.1" y="109">3</text>
<text x="118.7" y="109">2</text>
<text x="115.3" y="130.2" transform="rotate(-90 115.3 130.2)">1</text>
<text x="111.1" y="135.6">3</text>
<text x="118.7" y="135.6">2</text>
<text x="115.3" y="155.6" transform="rotate(-90 115.3 155.6)">1</text>
<text x="111.1" y="161">3</text>
<text x="118.7" y="161">2</text>
</g>
<g font-size="1.3" fill="#ff7879">
<text x="19.1" y="31.4">TMDS_D2+</text>
<text x="54.6" y="31.4">TMDS_D1+</text>
<text x="19.1" y="36.5">TMDS_D2-</text>
<text x="54.6" y="36.5">TMDS_D1-</text>
<text x="111.5" y="41.5">DDI_B_TX0+</text>
<text x="205.7" y="40.3">TMDS_D2+</text>
<text x="111.5" y="44">DDI_B_TX0-</text>
<text x="111.5" y="46.6">DDI_B_TX1+</text>
<text x="205.7" y="45.4">TMDS_D1+</text>
<text x="205.7" y="47.9">TMDS_D1-</text>
<text x="205.7" y="42.8">TMDS_D2-</text>
<text x="111.5" y="49.1">DDI_B_TX1-</text>
<text x="111.5" y="51.7">DDI_B_TX2+</text>
<text x="205.7" y="53">TMDS_D0-</text>
<text x="205.7" y="50.5">TMDS_D0+</text>
<text x="111.5" y="56.7">DDI_B_TX3+</text>
<text x="111.5" y="54.2">DDI_B_TX2-</text>
<text x="111.5" y="59.3">DDI_B_TX3-</text>
<text x="205.7" y="58.1">TMDS_CK-</text>
<text x="205.7" y="55.5">TMDS_CK+</text>
<text x="19.1" y="68.2">TMDS_D0+</text>
<text x="54.6" y="68.2">TMDS_CK+</text>
<text x="19.1" y="73.3">TMDS_D0-</text>
<text x="54.6" y="73.3">TMDS_CK-</text>
<text x="62.4" y="110.1">DDI_B_DDC_SCL</text>
<text x="62.4" y="136.8">DDI_B_DDC_SDA</text>
<text x="66.9" y="162.2">DDI_B_HPD</text>
</g>
<text font-size="1.3" fill="#725600" x="214.8" y="89.8">PWR_LED/PSON</text>
<g font-size="1.3" fill="#0f0f0f">
<text x="193" y="108.9">DDC_SCL</text>
<text x="193" y="135.5">DDC_SDA</text>
<text x="194.3" y="160.9">HPD</text>
</g>
</svg>
